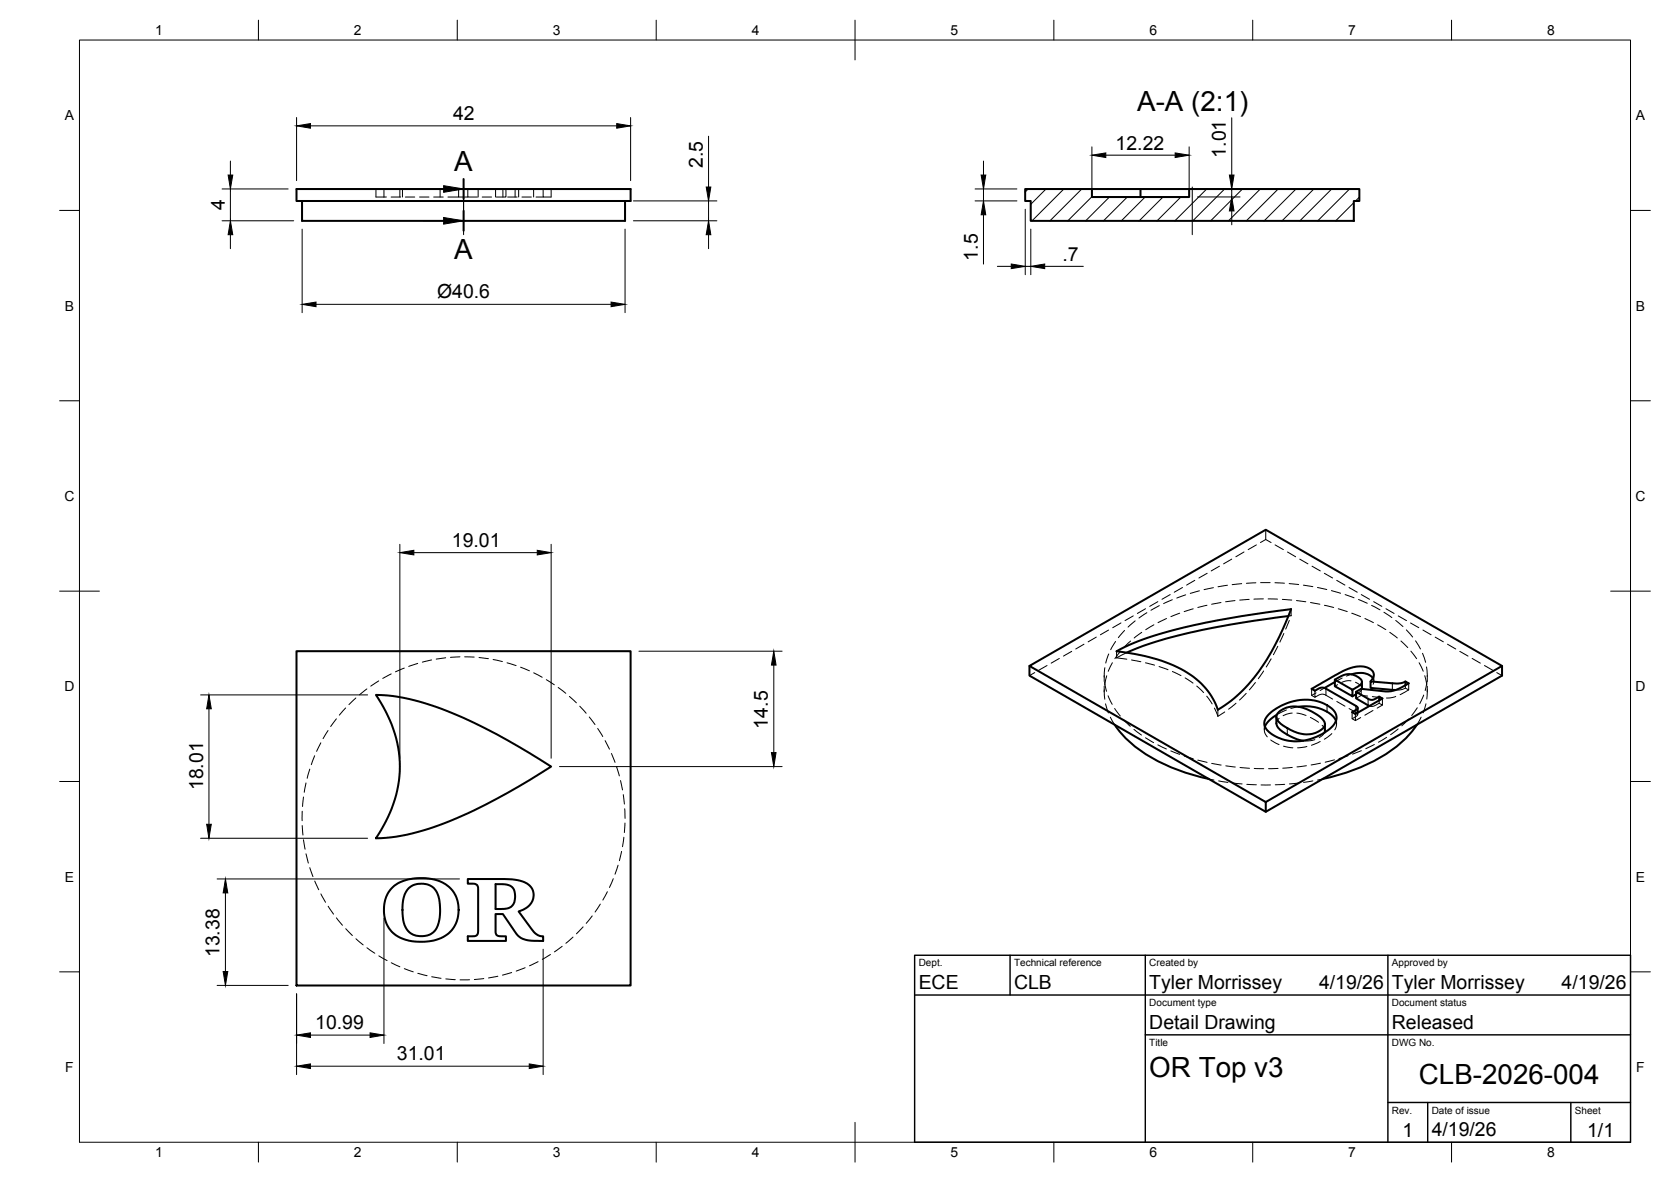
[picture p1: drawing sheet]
<svg xmlns="http://www.w3.org/2000/svg" width="420mm" height="297mm" viewBox="0 0 420 297" stroke-linecap="round" stroke-linejoin="round" font-family="sans-serif">
<!-- layer: Hidden -->
<g fill="none" stroke="#000" stroke-width=".25">
<path d="M94.5 47.5v2h2M96.5 49.5h.7M96.5 47.5v2M98.3 49.5h2.4M100.5 47.5v2M101.2 47.5v2M101.9 49.5h2.4M105.5 49.5h2.4M109.1 49.5h2.3M110.7 47.5v2M115.3 49.5h2.3M115.3 47.5v2h-2.7"/>
<path d="M117.6 47.5v2h2.4M120.2 47.5v2M121.2 49.5h2.4M124.6 47.5v2M126.4 47.5v2M127.2 47.5v2h-2.4M127.7 49.5h2.3M129.5 47.5v2M130.4 47.5v2M131.2 49.5h2.4M134.2 47.5v2M134.8 49.5h1.8"/>
<path d="M136.6 47.5v2h2v-2M312.8 138.7l-2.1 1.2M315.9 136.9l-2.1 1.2M318.3 133.1v2.5l-1.4 .7M318.3 135.6l1.3 .7M320.6 136.9l2.1 1.2M323.7 138.7l2.1 1.2M278.7 158.3l-2 1.2M281.9 156.6l-2.1 1.1M282.8 158.4l-1.6 1.8M284.9 154.8l-2 1.2M285.4 156l-1.8 1.6"/>
<path d="M287.1 158.9l-1.9 1.4M288 153l-2 1.2M288.4 154l-2 1.3M290.1 157l-2 1.2M291.1 151.2l-2 1.2M291.5 152.2l-2.1 1.2M293.3 155.4l-2.1 1.1M294.2 149.4l-2 1.2M294.8 150.7l-2.2 1M296.6 154.1l-2.2 .9M297.3 147.6l-2 1.2M298.1 149.5l-2.2 .8"/>
<path d="M300 153l-2.2 .7M300.4 145.8l-2 1.2M301.6 148.5l-2.3 .6M303.5 152.1l-2.3 .6M303.5 144.1l-2 1.2M305.1 147.7l-2.4 .5M306.6 142.3l-2.1 1.2M307 151.4l-2.3 .5M308.6 147.1l-2.3 .4M309.7 140.5l-2 1.2M310.5 150.9l-2.3 .3M312.2 146.7l-2.4 .2"/>
<path d="M314.1 150.6l-2.4 .2M315.8 146.5l-2.4 .1M317 146.4h2.4M317.7 150.5l-2.4 .1M318.9 150.5l2.3 .1M320.6 146.4l2.4 .2M322.4 150.6l2.4 .2M322.8 159.2l-1 2.2M324.1 146.6l2.4 .3M324.2 155.9l-.9 2.2M324.6 154.7l-.6 .1M324.6 153.1v1.6"/>
<path d="M324.6 154.7v.1M326 150.9l2.3 .3M326.8 140.5l2.1 1.2M327.7 147.1l2.4 .3M329.5 151.4l2.4 .5M329.9 142.3l2.1 1.2M331.3 147.6l2.3 .6M333 144.1l2.1 1.2M333 152.1l2.3 .6M334.8 148.4l2.3 .7M336.1 145.8l2.1 1.2M336.5 153l2.3 .7"/>
<path d="M338.2 149.4l2.3 .8M339.2 147.6l2.1 1.2M339.9 154.1l2.2 .8M341.6 150.7l2.2 .9M342.3 149.4l2.1 1.2M343.2 155.4l2.1 1.1M344.9 152.1l2.1 1.2M345.4 151.2l2.1 1.2M346.4 157l2 1.2M348 153.9l2 1.3M348.5 153l2 1.2M349.4 158.9l1.9 1.4"/>
<path d="M350.9 155.9l1.9 1.6M351.6 154.8l2.1 1.2M353.6 158.3l1.6 1.8M354.7 156.6l2 1.1M357.8 158.3l2 1.2M86.9 177.9l-1.6 1.8M89.5 175.4l-1.8 1.7M92.2 173.1l-1.8 1.5M95.2 171.1l-2 1.3M98.4 169.4l-2.2 1.1M101.6 167.9l-2.2 .9M105 166.7l-2.2 .8"/>
<path d="M108.5 165.8l-2.3 .6M112.1 165.3l-2.4 .3M115.7 165.1l-2.4 .1M116.8 165.1h2.4M120.4 165.2l2.4 .3M124 165.7l2.3 .6M127.5 166.6l2.3 .7M130.9 167.7l2.2 .9M134.2 169.1l2.1 1.1M137.4 170.8l2 1.3M140.4 172.8l1.9 1.4M143.2 175l1.7 1.6"/>
<path d="M145.8 177.5l1.6 1.7M260.2 169l-1.4 .8M263.3 167.2l-2.1 1.2M266.4 165.5l-2.1 1.2M269.5 163.7l-2.1 1.2M272.6 161.9l-2.1 1.2M275.7 160.1l-2.1 1.2M277.6 169.8v1.4M277.6 172.4v1.5M277.7 173.3l.1 2.4M277.7 171.4l.5 2.3M277.8 167.8l-.1 2.4"/>
<path d="M278 176.9l.7 2.3M278.3 169.8l-.5 2.4M278.6 174.8l1.1 2.2M278.8 164.3l-.8 2.3M279.7 166.5l-1 2.2M280.3 178l1.4 1.9M280.5 161.2l-1.2 2.1M280.8 165.3l2.5 .4M280.8 163.7v1.6M281.7 163.6l-1.4 1.9M283.3 164l-2.5 1.3M284.3 161.1l-1.7 1.7"/>
<path d="M284.5 165.8l2.4 .5M288 166.6l2.3 .6M291.4 167.5l2.3 .8M294.8 168.7l2.1 1.1M298 170.4l2 1.3M300.9 172.4l1.7 1.6M303.4 174.9l1.4 2M305.4 177.9l.8 2.1M306.2 178.4v1.6M308 178.9l-1.8 1.1M310.8 176.7l-1.9 1.5M313.4 174.3l-1.7 1.6"/>
<path d="M315.7 171.5l-1.6 1.9M317.7 168.6l-1.3 2M319.6 165.6l-1.2 2M321.3 162.4l-1.1 2.1M323.4 178.4l-2.3 1.2M324.9 179.2l-1.1 .2-1.2 .5M326.1 179.2l2.3 .6M326.5 177.6l-1.9 .4M329.8 173.1v1.7l.8 .4M330.6 173.6v1.6l1.2-.6 .8-.2 2.5 1.3M330.9 174.1l-1.1 .7M333 172.9l-1.1 .6"/>
<path d="M336.1 176.3l2.1 1.2M336.3 172l-.7 .5M337.5 170.4l-1.9 1M339.2 178.1l1.9 1 .3 .4-.2 .4-1.2 .7M339.7 171.1h-1l-1.3 .4M339.8 169.5l-1.2 .4M340 179v1.6l.8 .5M340.8 179.4v1.7l1.3-.8M340.8 171.5l1.3 .8 .4 .7M341.4 179.1v.5M342.3 173.1v1.7l1.6 .1M342.3 174.8l-1.3 .7"/>
<path d="M342.4 173.1l-.4 .7-1 .7M345.1 175.1l2.3 .2M345.2 170.4l.2 .7-.2 .9M345.2 178.5l-2 1.2M345.4 169.5v1.7M346.8 176v.7l-1.4 .7h-1.1M347.6 175.5v1.7l-.8-.5M347.6 177.2l-1.3 .8M350.9 175l-2.3 .4M352.3 161.1l1.7 1.6M353.4 172.2v.7l-.4 .2-2.1 .3M353.4 172.9l.8 .5"/>
<path d="M354.2 171.7v1.7l-2.2 1.2M354.8 163.6l1.4 1.9M355.9 161l1.3 2.1M356.4 177.9l-1.4 1.9M356.8 166.5l1 2.2M357.7 164.2l.8 2.2M358 174.7l-1 2.2M358.2 169.8l.6 2.3M358.5 176.9l-.7 2.2M358.7 167.6l.2 2.4M358.8 171.2l-.4 2.3M358.9 173.3l-.1 2.4"/>
<path d="M358.9 169.8v1.4M358.9 172.4v1.5M360.9 160.1l2 1.2M364 161.9l2 1.2M367.1 163.7l2 1.2M370.2 165.5l2 1.2M373.3 167.2l2 1.2M376.3 169l1.4 .8M76.9 196.8l-.4 2.3M77.9 193.3l-.7 2.3M79.1 189.9l-.8 2.3M80.7 186.7l-1.1 2.1"/>
<path d="M82.5 183.6l-1.3 2M84.6 180.6l-1.5 2M148.2 180.2l1.4 1.9M150.3 183.1l1.3 2M152.2 186.1l1 2.2M153.7 189.4l.9 2.2M155 192.7l.7 2.3M156 196.2l.5 2.3M156.7 199.7l.3 2.4M279.2 180.2l1 1.9M282.5 180.9l1.7 1.6M285.1 183.3l1.9 1.4"/>
<path d="M288 185.4l2.1 1.2M291.1 187.2l2.2 1M294.4 188.7l2.2 .9M297.8 190l2.2 .7M301.2 191l2.3 .6M304 195.8l1.2 .2M304.7 191.8l2.3 .5M306.4 196.2l2.4 .4M308.2 192.5l2.4 .3M309.9 196.8l2.4 .2M311.8 192.9l2.4 .2M313.5 197.1l2.4 .1"/>
<path d="M315.4 193.1l2.4 .1M317.1 197.3h2.3M317.9 181.7v1.7M317.9 183a2.54 2.54 0 0 0 .7 2.2M319.5 186l2.1 1.1M321.4 193.1l-2.4 .1M321.6 180.5l-.5 .7-.2 .6M322.7 187.5l2.4 .4M323 197.1l-2.3 .1M324.9 192.9l-2.4 .1M326.6 196.8l-2.4 .2M328.5 192.4l-2.4 .3"/>
<path d="M328.6 187.6l-2.3 .3M329.5 180.3l2 1.2M330.1 196.2l-2.3 .4M330.6 185.9l-1.7 .3-1.2-.1M332 186.4l-2.2 .9M332 191.8l-2.3 .4M332.4 182.3l.6 .7 .1 .6M332.6 195.8l-1.3 .2M333.1 184.1l-.6 .7-.8 .6M334.9 184.3l-1.9 1.5M335.5 191l-2.3 .5M335.9 181.2a2.49 2.49 0 0 1-.3 2.2"/>
<path d="M336.1 180.3v1.7M339 189.9l-2.3 .7M342.3 188.6l-2.2 .9M345.6 187.1l-2.2 1.1M348.7 185.3l-2.1 1.2M351.6 183.2l-1.9 1.4M354.2 180.7l-1.7 1.7M357.3 180.2l-1 1.9M76 203.9v2.4M76 207.5l.2 2.4M76.3 200.3l-.2 2.4M76.3 211l.4 2.4"/>
<path d="M76.9 214.6l.6 2.3M77.9 218l.8 2.3M155.4 217.4l-.8 2.3M156.3 214l-.6 2.3M156.9 210.4l-.4 2.4M157.1 203.2l.1 2.5M157.1 206.8l-.1 2.4M79.1 221.4l1 2.2M80.7 224.6l1.2 2.1M82.5 227.7l1.4 2M84.6 230.7l1.5 1.8M86.9 233.4l1.7 1.7"/>
<path d="M89.5 235.9l1.8 1.6M92.3 238.2l1.9 1.4M138.4 239.9l-2 1.2M141.4 237.8l-2 1.4M144.1 235.5l-1.8 1.6M146.6 232.9l-1.7 1.8M148.9 230.2l-1.5 1.8M150.9 227.2l-1.3 2M152.7 224.1l-1.1 2.1M154.2 220.8l-1 2.2M95.2 240.2l2.1 1.2M98.4 241.9l2.1 1.1"/>
<path d="M101.7 243.4l2.2 .8M105.1 244.6l2.3 .6M108.5 245.5l2.4 .4M112.1 246l2.4 .2M118.1 246.2h-2.4M121.6 245.9l-2.3 .3M125.2 245.3l-2.4 .5M128.7 244.4l-2.4 .7M132 243.2l-2.2 .8M135.3 241.7l-2.2 1"/>
</g>
<!-- layer: Visible -->
<g fill="none" stroke="#000" stroke-width=".51">
<path d="M74.5 47.5h84.1v3h-84.1zM75.9 50.5v5h81.3v-5M257.8 47.5h16.8v2h24.4v-2h42.8v3h-1.4v5h-81.2v-5h-1.4zM274.6 47.5h12.2M299 47.5h-12.2v2M324 154.8a183 183 0 0 0-36.6 7.5l-4.1 1.7M74.5 163.6h84.1v84.1h-84.1zM94.5 174.6a58.4 58.4 0 0 1 23.3 6.4 163.6 163.6 0 0 1 20.8 11.6 135.3 135.3 0 0 1-29.4 15.2 46.3 46.3 0 0 1-14.7 2.9 30.4 30.4 0 0 0 5.4-24 35.4 35.4 0 0 0-5.4-12.1zM258.8 167.4l59.5-34.3 59.4 34.3-59.4 34.2zM258.8 167.4v2.4l59.5 34.2M280.8 163.7a84.3 84.3 0 0 1 23.8-7.5l7.6-1.4 12.4-1.7a55.5 55.5 0 0 1-12.1 20.3 29.6 29.6 0 0 1-6.3 5 19 19 0 0 0-11.2-11.2 49.8 49.8 0 0 0-14.2-3.5zM319.1 179.5a12.6 12.6 0 0 1 15.1-1.9 3 3 0 0 1 .5 5.3 12.4 12.4 0 0 1-14.8 1.7 3.2 3.2 0 0 1-1.9-3.4z"/>
<path d="M321.1 179.6a6.9 6.9 0 0 0-3 3M321.5 179a6.6 6.6 0 0 1 7.9-.4 6.5 6.5 0 0 1 3.7 3.1 2.74 2.74 0 0 1-2.2 2.4 9.1 9.1 0 0 1-8.2-1.7 2.92 2.92 0 0 1-1.8-2.3zM326.5 177.6a9.9 9.9 0 0 1 9.1 2.9l.3 .7M335.6 170.8l4.5 2.5v1.7l-4.5-2.5zM335.6 170.8a5.3 5.3 0 0 1 4.6-1.2l1.8 1a1.03 1.03 0 0 1 .4 1 1.03 1.03 0 0 1-.8 .8l-1.5 .9M335.6 171.4l-2.6 1.5M339.8 169.5a4.8 4.8 0 0 1 5.4 .9M341 174.5l-.9 .5M341.4 177.9v1.2M342.5 171.4l-.1 1.7M344.6 171.2a1.95 1.95 0 0 0 .8-2 1.95 1.95 0 0 0-1.6-1.4 9.6 9.6 0 0 0-7.4 1.5l-6.6 3.8 .8 .5a2.46 2.46 0 0 1 2.8-.5l7.8 4.5 .2 .2-.2 .4-1.2 .8 .8 .4 6.8-3.9-.8-.4v.9M346.8 175.1l-1.4 .7-.8 .1-3.6-2.1v1.7l3.3 1.9"/>
<path d="M353.4 172.2v-.9l.8 .4a9.9 9.9 0 0 1-5.7 2.1l-6.2-.7-1.3 .7M353.4 171.3a4.8 4.8 0 0 1-3.3 .4l-5.5-.5v1.7l6.3 .5M377.7 167.4v2.4l-59.4 34.2v-2.4M280.3 182.1a31.2 31.2 0 0 0 14.7 10.9l5.2 1.8 3.8 1M320.9 180.1v1.7a3.6 3.6 0 0 0 2.1 2.4 12.7 12.7 0 0 0 4.7 1.9M333.1 182v2.1M356.3 182.1a31.2 31.2 0 0 1-14.7 10.9l-5.3 1.8-3.7 1M98.5 223.2a9.2 9.2 0 0 1 7.1-2.5 9.5 9.5 0 0 1 8.4 3.5 8 8 0 0 1-6.6 12.4 10.3 10.3 0 0 1-9.4-3 8.5 8.5 0 0 1 .5-10.4zM102.8 223.1a4.6 4.6 0 0 1 5.1-.7 4.6 4.6 0 0 1 2.6 4.3 9.6 9.6 0 0 1-1.3 7.4 4.6 4.6 0 0 1-7.7-2.3 12.3 12.3 0 0 1 .7-7.9zM117.6 220.9h7a17.1 17.1 0 0 1 7.9 1.1 3.7 3.7 0 0 1 1.6 3.7 3.7 3.7 0 0 1-2.7 3l-1 .4 3.3 4.4a3.2 3.2 0 0 0 2.9 1.8v1.2h-.8a7.5 7.5 0 0 1-5.3-1.2l-4.1-5.6h-1.8l.1 4.9 .2 .4 .5 .2 1.8 .1v1.2h-9.6v-1.2l2.1-.1 .5-.8v-11a1.37 1.37 0 0 0-1.9-1.3h-.7zM124.6 222.2h1a3.7 3.7 0 0 1 3.4 1 3.5 3.5 0 0 1-1.2 5l-3.2 .2z"/>
</g>
<!-- layer: Visible Narrow -->
<path d="M333.7 177.2v1.7M344 175.6v1.7M350.1 171.7v1.7M323.7 183v1.6" fill="none" stroke="#000" stroke-width=".25"/>
<!-- layer: Hidden Narrow -->
<path d="M333.4 173.1v1.6M340.9 177.4v1.6" fill="none" stroke="#000" stroke-width=".25"/>
<!-- layer: BORDER -->
<g fill="none" stroke="#000" stroke-width=".25">
<path d="M20 10.1h390v276.9h-390zM65 5.1v5M115 5.1v5M165 5.1v5M215 5.1v10M265 5.1v5M315 5.1v5M365 5.1v5M15 52.9h5M410 52.9h5M15 100.7h5M410 100.7h5"/>
<path d="M15 148.6h10M405 148.6h10M15 196.4h5M410 196.4h5M15 244.2h5M410 244.2h5M65 287v5M115 287v5M165 287v5M215 282.1v9.9M265 287v5M315 287v5"/>
<path d="M365 287v5"/>
</g>
<!-- layer: TITLEBLOCK -->
<path d="M230 240.1h180v46.9h-180zM230 250h180M254 240.1v9.9M288 240.1v46.9M349 240.1v46.9M288 260.1h122M349 277.1h61M359 277.1v9.9M395 277.1v9.9" fill="none" stroke="#000" stroke-width=".36"/>
<!-- layer: Smart Centers -->
<path d="M116.6 47v12M299.8 47v12" fill="none" stroke="#000" stroke-width=".25"/>
<!-- layer: Hatching -->
<g fill="none" stroke="#000" stroke-width=".25">
<path d="M258.5 47.5l-.7 .7M263 47.5l-3.8 3.8M267.5 47.5l-8 8M272 47.5l-8 8M274.6 49.4l-6.1 6.1M279 49.5l-6 6M283.5 49.5l-6 6M288 49.5l-6 6M292.4 49.5l-6 6M296.9 49.5l-6 6M303.4 47.5l-8 8M307.9 47.5l-8 8"/>
<path d="M312.4 47.5l-8 8M316.9 47.5l-8 8M321.4 47.5l-8 8M325.9 47.5l-8 8M330.4 47.5l-8 8M334.9 47.5l-8 8M339.3 47.5l-8 8M340.4 51l-4.5 4.5M340.4 55.4l-.1 .1M341.8 49.6l-1 .9"/>
</g>
<!-- layer: Section Lines -->
<path d="M116.6 45v5M116.6 53v5" fill="none" stroke="#000" stroke-width=".51"/>
<path d="M106.6 47.5h4.9M106.6 55.5h4.9M116.6 50v3" fill="none" stroke="#000" stroke-width=".25"/>
<path d="M111.5 46.7l5.1 .8-5.1 .8zM111.5 54.7l5.1 .8-5.1 .8z" fill="#000" stroke="#000" stroke-width=".25"/>
<!-- layer: FD_Dimensions -->
<g fill="none" stroke="#000" stroke-width=".25">
<path d="M74.6 29.5v15.9M78.1 31.6h77M158.6 29.5v15.9M178.2 34.2v12.8M274.6 36.9v10.5M278 39h17.5M299 36.9v10.5M309.7 29.6v14.4M55.8 55.5h18.1M55.8 47.5h16.7M57.9 40.5v3.5M57.9 47.5v8"/>
<path d="M57.9 59v3.5M76 57.6v21M157.2 57.6v21M159.3 55.5h21M159.3 50.5h21M178.2 50.5v5M178.2 59v3.5M245.2 50.5h10.5M245.2 47.5h10.5M247.3 40.5v3.5M247.3 47.5v3M247.3 54v12.4"/>
<path d="M257.8 52.6v16.4M259.2 57.6v11.4M288.9 47.5h22.9M301.1 49.5h10.7M309.7 47.5v2M309.7 53v3.5M79.5 76.5h74.1M250.8 66.9h3.5M257.8 66.9h1.4M262.7 66.9h9.7M100.5 136.8v53.7M104.1 138.9h31"/>
<path d="M138.6 136.8v53.7M50.4 174.6h42M52.5 178.1v29M160.7 163.6h36M194.6 167.1v22M140.7 192.6h56M50.4 210.7h42M54.6 220.9h60.9M56.7 224.4v19.7M96.5 230.7v31.5M136.6 238.5v31.6M54.6 247.6h17.9"/>
<path d="M74.6 249.8v20.3M78.1 267.9h55M78.1 260.1h14.9"/>
</g>
<g fill="#000" stroke="#000" stroke-width=".25">
<path d="M74.6 31.6l3.5-.5v1.1zM155.1 31.1l3.5 .5-3.5 .6zM274.6 39l3.4-.6v1.2zM295.5 38.4l3.5 .6-3.5 .6zM57.4 44h1.1l-.6 3.5zM57.9 55.5l.6 3.5h-1.1zM178.2 55.5l.5 3.5h-1.1zM177.6 47h1.1l-.5 3.5zM246.7 44h1.2l-.6 3.5zM247.3 50.5l.6 3.5h-1.2zM309.7 49.5l.6 3.5h-1.2zM309.1 44h1.2l-.6 3.5z"/>
<path d="M76 76.5l3.5-.6v1.2zM153.6 75.9l3.6 .6-3.6 .6zM254.3 66.3l3.5 .6-3.5 .6zM259.2 66.9l3.5-.6v1.2zM100.5 138.9l3.6-.6v1.2zM135.1 138.3l3.5 .6-3.5 .6zM52.5 174.6l.6 3.5h-1.1zM194.6 163.6l.5 3.5h-1.1zM194 189.1h1.1l-.5 3.5zM52 207.1h1.1l-.6 3.6zM56.7 220.9l.6 3.5h-1.2zM56.1 244.1h1.2l-.6 3.5z"/>
<path d="M74.6 260.1l3.5-.5v1.1zM93 259.6l3.5 .5-3.5 .6zM74.6 267.9l3.5-.5v1.1zM133.1 267.4l3.5 .5-3.5 .6z"/>
</g>
<g font-size="7">
<text x="285.9" y="27.8">A-A (2:1)</text>
<text x="114.2" y="43">A</text>
<text x="114.2" y="65">A</text>
<text x="289" y="270.6">OR Top v3</text>
<text x="356.8" y="272.3">CLB-2026-004</text>
</g>
<g font-size="4.9">
<text x="113.9" y="30.2">42</text>
<text x="280.5" y="37.6">12.22</text>
<text x="308.3" y="39.6" transform="rotate(-90 308.3 39.6)">1.01</text>
<text x="176.7" y="42.2" transform="rotate(-90 176.7 42.2)">2.5</text>
<text x="56.5" y="52.8" transform="rotate(-90 56.5 52.8)">4</text>
<text x="245.8" y="65.5" transform="rotate(-90 245.8 65.5)">1.5</text>
<text x="267.1" y="65.5">.7</text>
<text x="109.9" y="74.9">Ø40.6</text>
<text x="113.6" y="137.4">19.01</text>
<text x="193.1" y="183.1" transform="rotate(-90 193.1 183.1)">14.5</text>
<text x="51.1" y="198.6" transform="rotate(-90 51.1 198.6)">18.01</text>
<text x="55.2" y="240.5" transform="rotate(-90 55.2 240.5)">13.38</text>
<text x="231" y="248.5">ECE</text>
<text x="255" y="248.5">CLB</text>
<text x="289" y="248.5">Tyler Morrissey</text>
<text x="331.7" y="248.5">4/19/26</text>
<text x="350" y="248.5">Tyler Morrissey</text>
<text x="392.7" y="248.5">4/19/26</text>
<text x="79.3" y="258.7">10.99</text>
<text x="289" y="258.6">Detail Drawing</text>
<text x="350" y="258.6">Released</text>
<text x="99.8" y="266.5">31.01</text>
<text x="352.6" y="285.7">1</text>
<text x="360" y="285.5">4/19/26</text>
<text x="399.1" y="285.7">1/1</text>
</g>
<g font-size="3.5">
<text x="39" y="8.8">1</text>
<text x="89" y="8.8">2</text>
<text x="139" y="8.8">3</text>
<text x="189" y="8.8">4</text>
<text x="239" y="8.8">5</text>
<text x="289" y="8.8">6</text>
<text x="339" y="8.8">7</text>
<text x="389" y="8.8">8</text>
<text x="16.3" y="30.2">A</text>
<text x="411.3" y="30.2">A</text>
<text x="16.3" y="78">B</text>
<text x="411.3" y="78">B</text>
<text x="16.2" y="125.9">C</text>
<text x="411.2" y="125.9">C</text>
<text x="16.2" y="173.7">D</text>
<text x="411.2" y="173.7">D</text>
<text x="16.3" y="221.6">E</text>
<text x="411.3" y="221.6">E</text>
<text x="16.4" y="269.4">F</text>
<text x="411.4" y="269.4">F</text>
<text x="39" y="290.8">1</text>
<text x="89" y="290.8">2</text>
<text x="139" y="290.8">3</text>
<text x="189" y="290.8">4</text>
<text x="239" y="290.8">5</text>
<text x="289" y="290.8">6</text>
<text x="339" y="290.8">7</text>
<text x="389" y="290.8">8</text>
</g>
<g font-size="2.5">
<text x="231" y="242.9">Dept.</text>
<text x="255" y="242.9">Technical reference</text>
<text x="289" y="242.9">Created by</text>
<text x="350" y="242.9">Approved by</text>
<text x="289" y="252.8">Document type</text>
<text x="350" y="252.8">Document status</text>
<text x="289" y="262.9">Title</text>
<text x="350" y="262.9">DWG No.</text>
<text x="350" y="279.9">Rev.</text>
<text x="360" y="279.9">Date of issue</text>
<text x="396" y="279.9">Sheet</text>
</g>
</svg>
